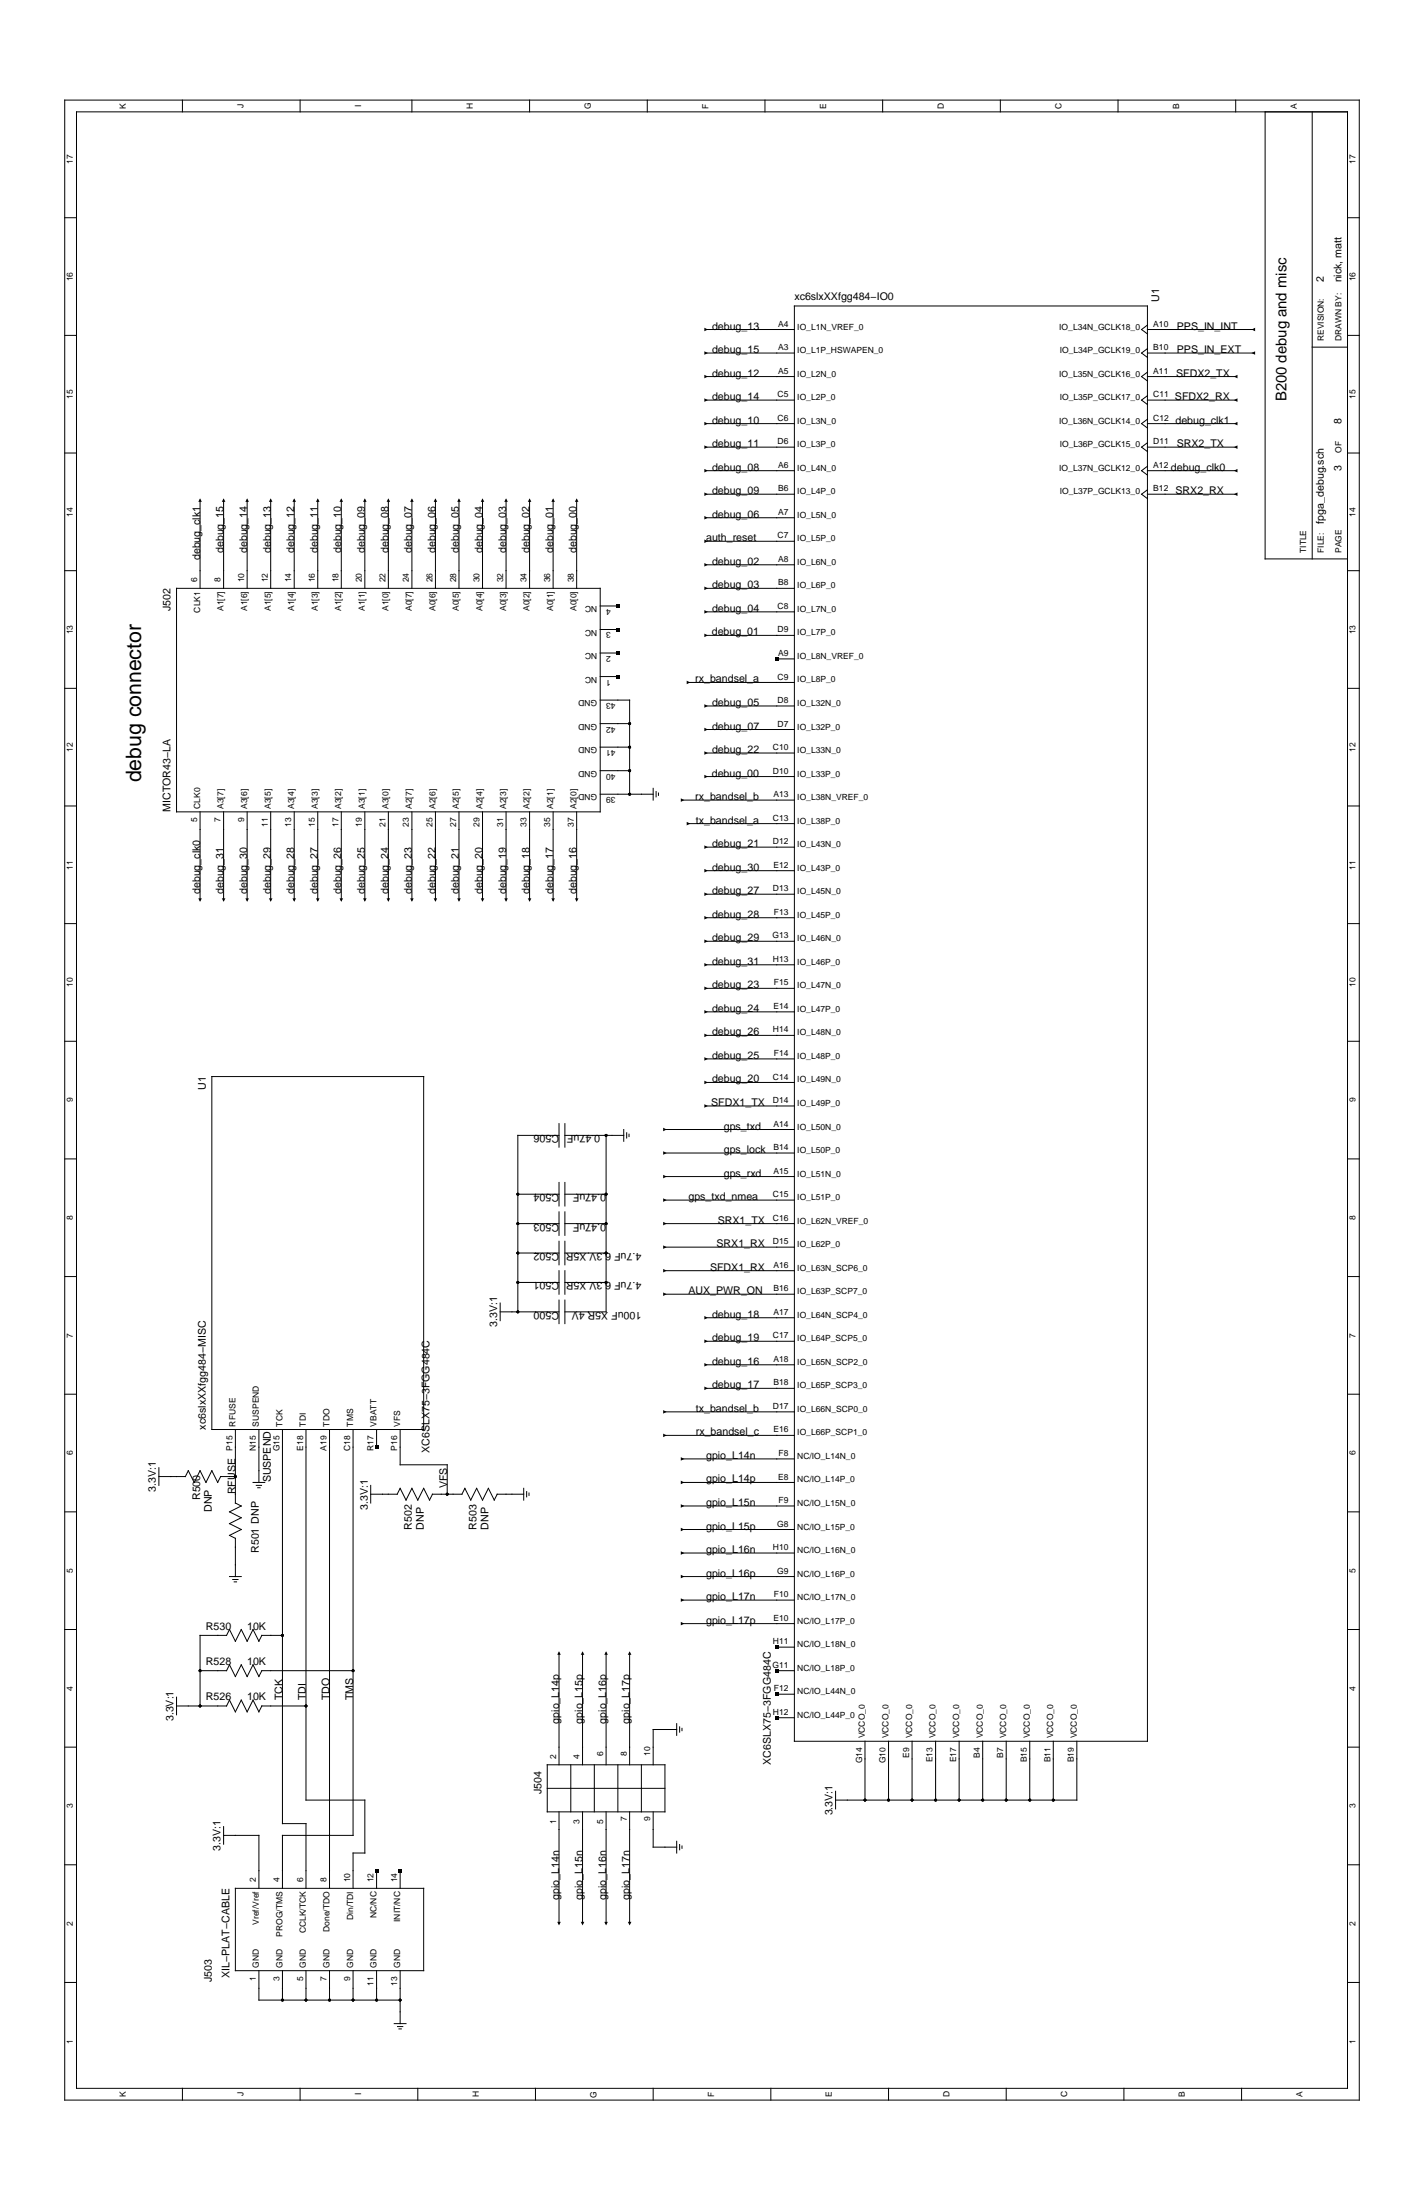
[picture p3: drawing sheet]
<svg xmlns="http://www.w3.org/2000/svg" width="279mm" height="432mm" viewBox="0 0 279 432" stroke-linecap="round" stroke-linejoin="round" font-family="sans-serif">
<g fill="none" stroke="#000" stroke-width=".2">
<path d="M12.7 19.6h254v392.6h-254zM35.8 19.6v2.4M58.9 19.6v2.4M80.8 19.6v2.4M103.9 19.6v2.4M127 19.6v2.4M150.1 19.6v2.4M173.2 19.6v2.4M196.3 19.6v2.4M219.4 19.6v2.4M242.5 19.6v2.4M15 22h249.4v387.9h-249.4z"/>
<path d="M248.2 22v87.7h16.2M257.5 22v87.7M12.7 42.7h2.3M264.4 42.7h2.3M12.7 65.8h2.3M138.5 69.3h17.4M138.5 78.5h17.4M138.5 64.7h17.4M138.5 73.9h17.4M155.9 60.1h69.2v281.7h-69.2zM225.1 69.3h20.8M225.1 78.5h17.4"/>
<path d="M225.1 64.7h20.8M225.1 73.9h17.4M225.1 63.8l-1.1 .9 1.1 .8M225.1 68.4l-1.1 .9 1.1 .9M225.1 73l-1.1 .9 1.1 .9M225.1 77.7l-1.1 .8 1.1 .9M257.5 68.1h6.9M264.4 65.8h2.3M12.7 88.9h2.3M39.3 98.2v17.3M43.9 98.2v17.3M48.5 98.2v17.3"/>
<path d="M53.1 98.2v17.3M57.7 98.2v17.3M62.3 98.2v17.3M67 98.2v17.3M71.6 98.2v17.3M76.2 98.2v17.3M80.8 98.2v17.3M85.4 98.2v17.3M90.1 98.2v17.3M94.7 98.2v17.3M99.3 98.2v17.3M103.9 98.2v17.3"/>
<path d="M108.5 98.2v17.3M113.1 98.2v17.3M138.5 87.8h17.4M138.5 83.1h17.4M138.5 97h17.4M138.5 92.4h17.4M225.1 87.8h17.4M225.1 83.1h17.4M225.1 97h17.4M225.1 92.4h17.4M225.1 82.3l-1.1 .8 1.1 .9M225.1 86.9l-1.1 .9 1.1 .8"/>
<path d="M225.1 91.5l-1.1 .9 1.1 .8M225.1 96.1l-1.1 .9 1.1 .9M264.4 88.9h2.3M12.7 112h2.3M34.6 115.5h83.2v43.8h-83.2zM117.8 118.9h3.4M138.5 115.5h17.4M138.5 110.9h17.4M138.5 101.6h17.4M138.5 106.2h17.4M264.4 112h2.3M12.7 135.1h2.3"/>
<path d="M117.8 137.4h5.7v18.5M117.8 132.8h3.4M117.8 128.2h3.4M117.8 123.6h3.4M135.1 133.9h20.8M138.5 120.1h17.4M138.5 124.7h17.4M138.5 138.6h17.4M152.4 129.3h3.5M264.4 135.1h2.3M12.7 158.2h2.3M39.3 159.3v17.4"/>
<path d="M43.9 159.3v17.4M48.5 159.3v17.4M53.1 159.3v17.4M57.7 159.3v17.4M62.3 159.3v17.4M67 159.3v17.4M71.6 159.3v17.4M76.2 159.3v17.4M80.8 159.3v17.4M85.4 159.3v17.4M90.1 159.3v17.4M94.7 159.3v17.4"/>
<path d="M99.3 159.3v17.4M103.9 159.3v17.4M108.5 159.3v17.4M113.1 159.3v17.4M117.8 155.9h10.4M117.8 151.3h5.7M117.8 146.6h5.7M117.8 142h5.7M128.2 154.7v2.3M128.7 155.4v1M129.2 155.7v.4M133.9 157h22"/>
<path d="M138.5 147.8h17.4M138.5 152.4h17.4M138.5 143.2h17.4M264.4 158.2h2.3M135.1 161.7h20.8M138.5 166.3h17.4M138.5 170.9h17.4M138.5 175.5h17.4M12.7 181.3h2.3M138.5 180.1h17.4M138.5 184.7h17.4M138.5 189.4h17.4"/>
<path d="M138.5 194h17.4M138.5 198.6h17.4M264.4 181.3h2.3M12.7 204.4h2.3M41.6 211.3h41.5v69.3h-41.5zM138.5 203.2h17.4M138.5 207.8h17.4M138.5 212.5h17.4M138.5 217.1h17.4M264.4 204.4h2.3M12.7 227.5h2.3M101.6 234.4h8.1"/>
<path d="M109.7 222.8h-8.1v34.7M109.7 220.5v4.7M109.7 232.1v4.6M109.7 237.9v4.6M110.8 222.8h11.6M110.8 220.5v4.7M110.8 232.1v4.6M110.8 237.9v4.6M110.8 234.4h8.1M118.9 222.8v34.7h-8.1M122.4 221.7v2.3M123 222.3v1.1"/>
<path d="M123.4 222.6v.5M130.5 221.7h25.4M130.5 226.3h25.4M130.5 230.9h25.4M130.5 235.5h25.4M264.4 227.5h2.3M12.7 250.6h2.3M98.1 257.5h11.6M98.1 255.8v3.4M101.6 251.7h8.1M101.6 245.9h8.1M101.6 240.2h8.1"/>
<path d="M109.7 243.6v4.6M109.7 249.4v4.6M109.7 255.2v4.6M110.8 243.6v4.6M110.8 249.4v4.6M110.8 255.2v4.6M110.8 251.7h8.1M110.8 245.9h8.1M110.8 240.2h8.1M130.5 240.2h25.4M130.5 244.8h25.4M130.5 249.4h25.4"/>
<path d="M130.5 254h25.4M138.5 258.6h17.4M264.4 250.6h2.3M12.7 273.6h2.3M130.5 277.1h25.4M138.5 263.3h17.4M138.5 272.5h17.4M138.5 267.9h17.4M264.4 273.6h2.3M12.7 296.7h2.3M31.2 289.8h5.2l.5-1.1 1.2 2.3 1.2-2.3 1.1 2.3 1.2-2.3 1.1 2.3 .6-1.2M31.2 288.1v3.4"/>
<path d="M43.3 289.8h2.9M46.2 295l1.1 .6-2.3 1.1 2.3 1.2-2.3 1.1 2.3 1.2-2.3 1.2 1.2 .5v7.5M46.2 280.6v14.4M49.6 291h2.4M50.3 291.5h1M50.6 292h.4M50.8 280.6v10.4M55.4 280.6v77.3h4.6v12.7M60 280.6v72.7h11.6v10.4h-2.3v6.9M64.7 280.6v90M69.3 280.6v79.6h-13.9v10.4M72.7 293.3h5.2l.6-1.2 1.2 2.3 1.1-2.3 1.2 2.3 1.1-2.3 1.2 2.3 .6-1.1h5.7l.6-1.2 1.2 2.3 1.1-2.3 1.2 2.3 1.1-2.3 1.2 2.3 .6-1.1"/>
<path d="M72.7 291.5v3.5M73.9 280.6v3.4M78.5 280.6v6.9h9.2v5.8M97.5 293.3h5.3M102.8 292.1v2.3M103.3 292.8v1M103.8 293v.5M130.5 281.7h25.4M133.9 291h22M133.9 286.3h22M133.9 295.6h22M264.4 296.7h2.3"/>
<path d="M12.7 319.8h2.3M45 309.4h2.3M45.7 310h1M46 310.5h.4M133.9 309.4h22M133.9 300.2h22M133.9 304.8h22M133.9 314.1h22M133.9 318.7h22M264.4 319.8h2.3M34.6 333.1v3.5M34.6 334.8h9.9l.5-1.1 1.2 2.3 1.1-2.3 1.2 2.3 1.1-2.3 1.2 2.3"/>
<path d="M39.3 327.9h5.2l.5-1.1 1.2 2.3 1.1-2.3 1.2 2.3 1.1-2.3 1.2 2.3M50.8 322.1l-1.2-2.3-1.1 2.3-1.2-2.3-1.1 2.3-1.2-2.3-.5 1.2h-5.2v13.8M55.4 321h-4l-.6 1.1M60 334.8h-8.6l-.6 1.2M69.3 327.9h-17.9l-.6 1.2M109.7 324.4v22M114.3 324.4v22M118.9 324.4v22M123.5 324.4v22M132.8 339.5h-4.6v6.9M132.8 338.3v2.3M133.3 338.9v1.1"/>
<path d="M133.8 339.2v.5M152.4 327.9h3.5M152.4 323.3h3.5M152.4 332.5h3.5M152.4 337.1h3.5M12.7 342.9h2.3M43.9 358.5v3.5M107.4 351h23.1M107.4 346.4h23.1v9.2h-23.1zM109.7 355.6v22M112 346.4v9.2M114.3 355.6v22"/>
<path d="M116.6 346.4v9.2M118.9 355.6v22M121.2 346.4v9.2M123.5 355.6v22M125.8 346.4v9.2M128.2 355.6v6.9h4.6M163.9 351.6v3.4M169.7 341.8v11.5M174.3 341.8v11.5M179 341.8v11.5M183.6 341.8v11.5M188.2 341.8v11.5"/>
<path d="M192.8 341.8v11.5M197.4 341.8v11.5M202 341.8v11.5M206.7 341.8v11.5M211.3 341.8v11.5h-47.4M264.4 342.9h2.3M12.7 366h2.3M43.9 360.2h6.9v10.4M46.2 370.6h36.9v16.2h-36.9zM73.9 367.2v3.4M78.5 367.2v3.4M132.8 361.4v2.3"/>
<path d="M133.3 362v1.1M133.8 362.3v.5M264.4 366h2.3M12.7 389.1h2.3M50.8 386.8v5.8h27.7M55.4 386.8v5.8M60 386.8v5.8M64.7 386.8v5.8M69.3 386.8v5.8M73.9 386.8v5.8M77.4 397.2h2.3M78 397.8h1"/>
<path d="M78.3 398.2h.4M78.5 386.8v10.4M264.4 389.1h2.3M35.8 409.9v2.3M58.9 409.9v2.3M82 409.9v2.3M105.1 409.9v2.3M128.2 409.9v2.3M151.2 409.9v2.3M174.3 409.9v2.3M197.4 409.9v2.3M220.5 409.9v2.3"/>
<path d="M243.6 409.9v2.3"/>
</g>
<g fill="#000">
<path d="M138.2 68.9l.7 .4-.7 .3zM138.2 78.2l.7 .3-.7 .4zM138.2 64.3l.7 .4-.7 .3zM138.2 73.6l.7 .3-.7 .4zM242.1 78.5l.7-.3v.7zM242.1 73.9l.7-.3v.7zM245.6 69.3l.7-.4v.7zM245.6 64.7l.7-.4v.7zM39.3 97.8l.3 .7h-.7zM43.9 97.8l.3 .7h-.7zM48.5 97.8l.3 .7h-.7zM53.1 97.8l.4 .7h-.7z"/>
<path d="M57.7 97.8l.4 .7h-.7zM62.3 97.8l.4 .7h-.7zM67 97.8l.3 .7h-.7zM71.6 97.8l.3 .7h-.7zM76.2 97.8l.3 .7h-.6zM80.8 97.8l.4 .7h-.7zM85.4 97.8l.4 .7h-.7zM90.1 97.8l.3 .7h-.7zM94.7 97.8l.3 .7h-.7zM99.3 97.8l.3 .7h-.7zM103.9 97.8l.4 .7h-.7zM108.5 97.8l.4 .7h-.7z"/>
<path d="M113.1 97.8l.4 .7h-.7zM138.2 87.4l.7 .4-.7 .3zM138.2 82.8l.7 .3-.7 .4zM138.2 96.7l.7 .3-.7 .3zM138.2 92l.7 .4-.7 .3zM242.1 83.1l.7-.3v.7zM242.1 92.4l.7-.4v.7zM242.1 97l.7-.3v.6zM242.1 87.8l.7-.4v.7zM120.9 118.6h.7v.7h-.7zM138.2 115.1l.7 .4-.7 .3zM138.2 110.5l.7 .4-.7 .3z"/>
<path d="M138.2 105.9l.7 .3-.7 .4zM138.2 101.3l.7 .3-.7 .4zM120.9 132.4h.7v.7h-.7zM120.9 127.8h.7v.7h-.7zM120.9 123.2h.7v.7h-.7zM134.7 133.6l.7 .3-.7 .4zM138.2 124.4l.7 .3-.7 .4zM138.2 119.7l.7 .4-.7 .3zM138.2 138.2l.7 .4-.7 .3zM152.1 129h.6v.7h-.6zM133.6 156.7l.7 .3-.7 .4zM138.2 147.5l.7 .3-.7 .3z"/>
<path d="M138.2 152.1l.7 .3-.7 .4zM138.2 142.8l.7 .4-.7 .3zM38.9 176.3h.7l-.3 .7zM43.5 176.3h.7l-.3 .7zM48.1 176.3h.7l-.3 .7zM52.8 176.3h.7l-.4 .7zM57.4 176.3h.7l-.4 .7zM62 176.3h.7l-.4 .7zM66.6 176.3h.7l-.3 .7zM71.2 176.3h.7l-.3 .7zM75.9 176.3h.6l-.3 .7zM80.5 176.3h.7l-.4 .7z"/>
<path d="M85.1 176.3h.7l-.4 .7zM89.7 176.3h.7l-.3 .7zM94.3 176.3h.7l-.3 .7zM98.9 176.3h.7l-.3 .7zM103.6 176.3h.7l-.4 .7zM108.2 176.3h.7l-.4 .7zM112.8 176.3h.7l-.4 .7zM134.7 161.3l.7 .4-.7 .3zM138.2 165.9l.7 .4-.7 .3zM138.2 170.5l.7 .4-.7 .3zM138.2 175.2l.7 .3-.7 .4zM138.2 189l.7 .4-.7 .3z"/>
<path d="M138.2 179.8l.7 .3-.7 .4zM138.2 184.4l.7 .3-.7 .4zM138.2 198.3l.7 .3-.7 .3zM138.2 193.6l.7 .4-.7 .3zM138.2 216.7l.7 .4-.7 .3zM138.2 212.1l.7 .4-.7 .3zM138.2 202.9l.7 .3-.7 .4zM138.2 207.5l.7 .3-.7 .4zM130.1 235.2l.7 .3-.7 .4zM130.1 230.6l.7 .3-.7 .4zM130.1 226l.7 .3-.7 .4zM130.1 221.3l.7 .4-.7 .3z"/>
<path d="M130.1 249.1l.7 .3-.7 .3zM130.1 244.4l.7 .4-.7 .3zM130.1 239.8l.7 .4-.7 .3zM130.1 253.7l.7 .3-.7 .4zM138.2 258.3l.7 .3-.7 .4zM130.1 276.8l.7 .3-.7 .4zM138.2 262.9l.7 .4-.7 .3zM138.2 272.1l.7 .4-.7 .3zM138.2 267.5l.7 .4-.7 .3zM73.5 283.7h.7v.7h-.7zM130.1 281.4l.7 .3-.7 .4zM133.6 286l.7 .3-.7 .4z"/>
<path d="M133.6 290.6l.7 .4-.7 .3zM133.6 295.2l.7 .4-.7 .3zM133.6 299.9l.7 .3-.7 .3zM133.6 304.5l.7 .3-.7 .4zM133.6 309.1l.7 .3-.7 .4zM133.6 313.7l.7 .4-.7 .3zM133.6 318.3l.7 .4-.7 .3zM109.7 324.1l.3 .7h-.7zM114.3 324.1l.3 .7h-.6zM118.9 324.1l.4 .7h-.7zM123.5 324.1l.4 .7h-.7zM152.1 322.9h.6v.7h-.6z"/>
<path d="M152.1 327.6h.6v.7h-.6zM152.1 332.2h.6v.7h-.6zM152.1 336.8h.6v.7h-.6zM73.5 366.8h.7v.7h-.7zM78.2 366.8h.7v.7h-.7zM109.3 377.2h.7l-.3 .7zM114 377.2h.6l-.3 .7zM118.6 377.2h.7l-.4 .7zM123.2 377.2h.7l-.4 .7z"/>
<circle cx="123.5" cy="146.6" r=".29"/>
<circle cx="123.5" cy="142" r=".29"/>
<circle cx="123.5" cy="155.9" r=".29"/>
<circle cx="123.5" cy="151.3" r=".29"/>
<circle cx="101.6" cy="234.4" r=".29"/>
<circle cx="118.9" cy="222.8" r=".29"/>
<circle cx="118.9" cy="234.4" r=".29"/>
<circle cx="101.6" cy="251.7" r=".29"/>
<circle cx="101.6" cy="245.9" r=".29"/>
<circle cx="101.6" cy="240.2" r=".29"/>
<circle cx="101.6" cy="257.5" r=".29"/>
<circle cx="118.9" cy="240.2" r=".29"/>
<circle cx="118.9" cy="251.7" r=".29"/>
<circle cx="118.9" cy="245.9" r=".29"/>
<circle cx="46.2" cy="289.8" r=".29"/>
<circle cx="87.7" cy="293.3" r=".29"/>
<circle cx="39.3" cy="334.8" r=".29"/>
<circle cx="39.3" cy="327.9" r=".29"/>
<circle cx="55.4" cy="321" r=".29"/>
<circle cx="60" cy="334.8" r=".29"/>
<circle cx="69.3" cy="327.9" r=".29"/>
<circle cx="169.7" cy="353.3" r=".29"/>
<circle cx="174.3" cy="353.3" r=".29"/>
<circle cx="179" cy="353.3" r=".29"/>
<circle cx="183.6" cy="353.3" r=".29"/>
<circle cx="188.2" cy="353.3" r=".29"/>
<circle cx="192.8" cy="353.3" r=".29"/>
<circle cx="197.4" cy="353.3" r=".29"/>
<circle cx="202" cy="353.3" r=".29"/>
<circle cx="206.7" cy="353.3" r=".29"/>
<circle cx="55.4" cy="392.6" r=".29"/>
<circle cx="60" cy="392.6" r=".29"/>
<circle cx="64.7" cy="392.6" r=".29"/>
<circle cx="69.3" cy="392.6" r=".29"/>
<circle cx="73.9" cy="392.6" r=".29"/>
<circle cx="78.5" cy="392.6" r=".29"/>
</g>
<text font-size="4.2" x="27.7" y="153.6" transform="rotate(-90 27.7 153.6)">debug connector</text>
<text font-size="2.9" x="252.5" y="78.8" transform="rotate(-90 252.5 78.8)">B200 debug and misc</text>
<g font-size="2.1">
<text x="155.9" y="58.9">xc6slxXXfgg484−IO0</text>
<text x="227.4" y="59.3" transform="rotate(-90 227.4 59.3)">U1</text>
<text x="259.8" y="55.4" transform="rotate(-90 259.8 55.4)">2</text>
<text x="263.2" y="55.4" transform="rotate(-90 263.2 55.4)">nick, matt</text>
<text x="139.7" y="64.7">debug_13</text>
<text x="230.9" y="64.7">PPS_IN_INT</text>
<text x="139.7" y="69.3">debug_15</text>
<text x="230.9" y="69.3">PPS_IN_EXT</text>
<text x="139.7" y="73.9">debug_12</text>
<text x="230.8" y="73.9">SFDX2_TX</text>
<text x="139.7" y="78.5">debug_14</text>
<text x="139.7" y="83.1">debug_10</text>
<text x="230.5" y="78.5">SFDX2_RX</text>
<text x="230.6" y="83.1">debug_clk1</text>
<text x="263.2" y="83.1" transform="rotate(-90 263.2 83.1)">8</text>
<text x="139.7" y="87.8">debug_11</text>
<text x="230.9" y="87.8">SRX2_TX</text>
<text x="139.7" y="92.4">debug_08</text>
<text x="229.8" y="92.4">debug_clk0</text>
<text x="263.2" y="92.4" transform="rotate(-90 263.2 92.4)">3</text>
<text x="139.7" y="97">debug_09</text>
<text x="139.7" y="101.6">debug_06</text>
<text x="230.6" y="97">SRX2_RX</text>
<text x="138.5" y="106.2">auth_reset</text>
<text x="259.8" y="102.8" transform="rotate(-90 259.8 102.8)">fpga_debug.sch</text>
<text x="39.3" y="110" transform="rotate(-90 39.3 110)">debug_clk1</text>
<text x="43.9" y="108.6" transform="rotate(-90 43.9 108.6)">debug_15</text>
<text x="48.5" y="108.6" transform="rotate(-90 48.5 108.6)">debug_14</text>
<text x="53.1" y="108.6" transform="rotate(-90 53.1 108.6)">debug_13</text>
<text x="57.7" y="108.6" transform="rotate(-90 57.7 108.6)">debug_12</text>
<text x="62.3" y="108.6" transform="rotate(-90 62.3 108.6)">debug_11</text>
<text x="67" y="108.6" transform="rotate(-90 67 108.6)">debug_10</text>
<text x="71.6" y="108.6" transform="rotate(-90 71.6 108.6)">debug_09</text>
<text x="76.2" y="108.6" transform="rotate(-90 76.2 108.6)">debug_08</text>
<text x="80.8" y="108.6" transform="rotate(-90 80.8 108.6)">debug_07</text>
<text x="85.4" y="108.6" transform="rotate(-90 85.4 108.6)">debug_06</text>
<text x="90.1" y="108.6" transform="rotate(-90 90.1 108.6)">debug_05</text>
<text x="94.7" y="108.6" transform="rotate(-90 94.7 108.6)">debug_04</text>
<text x="99.3" y="108.6" transform="rotate(-90 99.3 108.6)">debug_03</text>
<text x="103.9" y="108.6" transform="rotate(-90 103.9 108.6)">debug_02</text>
<text x="108.5" y="108.6" transform="rotate(-90 108.5 108.6)">debug_01</text>
<text x="113.1" y="108.6" transform="rotate(-90 113.1 108.6)">debug_00</text>
<text x="139.7" y="110.9">debug_02</text>
<text x="33.5" y="120" transform="rotate(-90 33.5 120)">J502</text>
<text x="139.7" y="115.5">debug_03</text>
<text x="139.7" y="124.7">debug_01</text>
<text x="139.7" y="120.1">debug_04</text>
<text x="136.4" y="133.9">rx_bandsel_a</text>
<text x="139.7" y="138.6">debug_05</text>
<text x="139.7" y="143.2">debug_07</text>
<text x="139.7" y="147.8">debug_22</text>
<text x="139.7" y="152.4">debug_00</text>
<text x="33.5" y="159.3" transform="rotate(-90 33.5 159.3)">MICTOR43−LA</text>
<text x="136.4" y="157">rx_bandsel_b</text>
<text x="136.5" y="161.7">tx_bandsel_a</text>
<text x="139.7" y="166.3">debug_21</text>
<text x="139.7" y="170.9">debug_30</text>
<text x="39.3" y="175.5" transform="rotate(-90 39.3 175.5)">debug_clk0</text>
<text x="43.9" y="175.5" transform="rotate(-90 43.9 175.5)">debug_31</text>
<text x="48.5" y="175.5" transform="rotate(-90 48.5 175.5)">debug_30</text>
<text x="53.1" y="175.5" transform="rotate(-90 53.1 175.5)">debug_29</text>
<text x="57.7" y="175.5" transform="rotate(-90 57.7 175.5)">debug_28</text>
<text x="62.3" y="175.5" transform="rotate(-90 62.3 175.5)">debug_27</text>
<text x="67" y="175.5" transform="rotate(-90 67 175.5)">debug_26</text>
<text x="71.6" y="175.5" transform="rotate(-90 71.6 175.5)">debug_25</text>
<text x="76.2" y="175.5" transform="rotate(-90 76.2 175.5)">debug_24</text>
<text x="80.8" y="175.5" transform="rotate(-90 80.8 175.5)">debug_23</text>
<text x="85.4" y="175.5" transform="rotate(-90 85.4 175.5)">debug_22</text>
<text x="90.1" y="175.5" transform="rotate(-90 90.1 175.5)">debug_21</text>
<text x="94.7" y="175.5" transform="rotate(-90 94.7 175.5)">debug_20</text>
<text x="99.3" y="175.5" transform="rotate(-90 99.3 175.5)">debug_19</text>
<text x="103.9" y="175.5" transform="rotate(-90 103.9 175.5)">debug_18</text>
<text x="108.5" y="175.5" transform="rotate(-90 108.5 175.5)">debug_17</text>
<text x="113.1" y="175.5" transform="rotate(-90 113.1 175.5)">debug_16</text>
<text x="139.7" y="175.5">debug_27</text>
<text x="139.7" y="180.1">debug_28</text>
<text x="139.7" y="184.7">debug_29</text>
<text x="139.7" y="189.4">debug_31</text>
<text x="139.7" y="194">debug_23</text>
<text x="139.7" y="203.2">debug_26</text>
<text x="139.7" y="198.6">debug_24</text>
<text x="139.7" y="207.8">debug_25</text>
<text x="40.4" y="214" transform="rotate(-90 40.4 214)">U1</text>
<text x="139.7" y="212.5">debug_20</text>
<text x="139.6" y="217.1">SFDX1_TX</text>
<text x="142" y="221.7">gps_txd</text>
<text x="109.7" y="222.8" transform="rotate(180 109.7 222.8)">C506</text>
<text x="117.8" y="222.8" transform="rotate(180 117.8 222.8)">0.47uF</text>
<text x="142" y="226.3">gps_lock</text>
<text x="142" y="230.9">gps_rxd</text>
<text x="109.7" y="234.4" transform="rotate(180 109.7 234.4)">C504</text>
<text x="118.9" y="234.4" transform="rotate(180 118.9 234.4)">0.47uF</text>
<text x="135.1" y="235.5">gps_txd_nmea</text>
<text x="109.7" y="245.9" transform="rotate(180 109.7 245.9)">C502</text>
<text x="109.7" y="240.2" transform="rotate(180 109.7 240.2)">C503</text>
<text x="118.9" y="240.2" transform="rotate(180 118.9 240.2)">0.47uF</text>
<text x="125.8" y="245.9" transform="rotate(180 125.8 245.9)">4.7uF 6.3V X5R</text>
<text x="140.6" y="244.8">SRX1_RX</text>
<text x="140.8" y="240.2">SRX1_TX</text>
<text x="109.7" y="251.7" transform="rotate(180 109.7 251.7)">C501</text>
<text x="125.8" y="251.7" transform="rotate(180 125.8 251.7)">4.7uF 6.3V X5R</text>
<text x="139.3" y="249.4">SFDX1_RX</text>
<text x="109.7" y="257.5" transform="rotate(180 109.7 257.5)">C500</text>
<text x="125.8" y="257.5" transform="rotate(180 125.8 257.5)">100uF X5R 4V</text>
<text x="135.1" y="254">AUX_PWR_ON</text>
<text x="97.6" y="260.5" transform="rotate(-90 97.6 260.5)">3.3V:1</text>
<text x="139.7" y="263.3">debug_19</text>
<text x="139.7" y="258.6">debug_18</text>
<text x="139.7" y="267.9">debug_16</text>
<text x="139.7" y="272.5">debug_17</text>
<text x="40.4" y="280.6" transform="rotate(-90 40.4 280.6)">xc6slxXXfgg484−MISC</text>
<text x="136.5" y="277.1">tx_bandsel_b</text>
<text x="136.5" y="281.7">rx_bandsel_c</text>
<text x="84.3" y="285.2" transform="rotate(-90 84.3 285.2)">XC6SLX75−3FGG484C</text>
<text x="138.5" y="286.3">gpio_L14n</text>
<text x="30.6" y="292.8" transform="rotate(-90 30.6 292.8)">3.3V:1</text>
<text x="46.2" y="293.3" transform="rotate(-90 46.2 293.3)">RFUSE</text>
<text x="53.1" y="291" transform="rotate(-90 53.1 291)">SUSPEND</text>
<text x="87.7" y="292.1" transform="rotate(-90 87.7 292.1)">VFS</text>
<text x="138.5" y="291">gpio_L14p</text>
<text x="39.3" y="294.4" transform="rotate(-90 39.3 294.4)">R500</text>
<text x="41.6" y="296.7" transform="rotate(-90 41.6 296.7)">DNP</text>
<text x="72.2" y="296.3" transform="rotate(-90 72.2 296.3)">3.3V:1</text>
<text x="138.5" y="295.6">gpio_L15n</text>
<text x="50.8" y="304.8" transform="rotate(-90 50.8 304.8)">R501 DNP</text>
<text x="80.8" y="300.2" transform="rotate(-90 80.8 300.2)">R502</text>
<text x="83.1" y="300.2" transform="rotate(-90 83.1 300.2)">DNP</text>
<text x="93.5" y="300.2" transform="rotate(-90 93.5 300.2)">R503</text>
<text x="95.8" y="300.2" transform="rotate(-90 95.8 300.2)">DNP</text>
<text x="138.5" y="300.2">gpio_L15p</text>
<text x="138.5" y="304.8">gpio_L16n</text>
<text x="138.5" y="309.4">gpio_L16p</text>
<text x="138.5" y="314.1">gpio_L17n</text>
<text x="40.4" y="319.8">R530</text>
<text x="48.5" y="319.8">10K</text>
<text x="138.5" y="318.7">gpio_L17p</text>
<text x="40.4" y="326.8">R528</text>
<text x="48.5" y="326.8">10K</text>
<text x="40.4" y="333.7">R526</text>
<text x="48.5" y="333.7">10K</text>
<text x="55.4" y="333.7" transform="rotate(-90 55.4 333.7)">TCK</text>
<text x="60" y="333.7" transform="rotate(-90 60 333.7)">TDI</text>
<text x="64.7" y="333.7" transform="rotate(-90 64.7 333.7)">TDO</text>
<text x="69.3" y="333.7" transform="rotate(-90 69.3 333.7)">TMS</text>
<text x="34.1" y="337.8" transform="rotate(-90 34.1 337.8)">3.3V:1</text>
<text x="109.7" y="338.3" transform="rotate(-90 109.7 338.3)">gpio_L14p</text>
<text x="114.3" y="338.3" transform="rotate(-90 114.3 338.3)">gpio_L15p</text>
<text x="118.9" y="338.3" transform="rotate(-90 118.9 338.3)">gpio_L16p</text>
<text x="123.5" y="338.3" transform="rotate(-90 123.5 338.3)">gpio_L17p</text>
<text x="151.2" y="346.4" transform="rotate(-90 151.2 346.4)">XC6SLX75−3FGG484C</text>
<text x="106.2" y="352.2" transform="rotate(-90 106.2 352.2)">J504</text>
<text x="163.4" y="356.3" transform="rotate(-90 163.4 356.3)">3.3V:1</text>
<text x="43.3" y="363.2" transform="rotate(-90 43.3 363.2)">3.3V:1</text>
<text x="109.7" y="372.9" transform="rotate(-90 109.7 372.9)">gpio_L14n</text>
<text x="114.3" y="372.9" transform="rotate(-90 114.3 372.9)">gpio_L15n</text>
<text x="118.9" y="372.9" transform="rotate(-90 118.9 372.9)">gpio_L16n</text>
<text x="123.5" y="372.9" transform="rotate(-90 123.5 372.9)">gpio_L17n</text>
<text x="41.6" y="389.1" transform="rotate(-90 41.6 389.1)">J503</text>
<text x="45" y="388.2" transform="rotate(-90 45 388.2)">XIL−PLAT−CABLE</text>
</g>
<g font-size="1.7">
<text x="24.7" y="21.4" transform="rotate(-90 24.7 21.4)">K</text>
<text x="47.8" y="21.2" transform="rotate(-90 47.8 21.2)">J</text>
<text x="70.9" y="21" transform="rotate(-90 70.9 21)">I</text>
<text x="92.8" y="21.4" transform="rotate(-90 92.8 21.4)">H</text>
<text x="115.9" y="21.4" transform="rotate(-90 115.9 21.4)">G</text>
<text x="139" y="21.3" transform="rotate(-90 139 21.3)">F</text>
<text x="162.1" y="21.4" transform="rotate(-90 162.1 21.4)">E</text>
<text x="185.2" y="21.4" transform="rotate(-90 185.2 21.4)">D</text>
<text x="208.3" y="21.4" transform="rotate(-90 208.3 21.4)">C</text>
<text x="231.3" y="21.4" transform="rotate(-90 231.3 21.4)">B</text>
<text x="254.4" y="21.4" transform="rotate(-90 254.4 21.4)">A</text>
<text x="14.3" y="32.1" transform="rotate(-90 14.3 32.1)">17</text>
<text x="266" y="32.1" transform="rotate(-90 266 32.1)">17</text>
<text x="14.3" y="55.2" transform="rotate(-90 14.3 55.2)">16</text>
<text x="266" y="55.2" transform="rotate(-90 266 55.2)">16</text>
<text x="152.7" y="64.1">A4</text>
<text x="156.4" y="64.7">IO_L1N_VREF_0</text>
<text x="207.8" y="64.7">IO_L34N_GCLK18_0</text>
<text x="226.3" y="64.1">A10</text>
<text x="152.7" y="68.7">A3</text>
<text x="156.4" y="69.3">IO_L1P_HSWAPEN_0</text>
<text x="207.9" y="69.3">IO_L34P_GCLK19_0</text>
<text x="226.3" y="68.7">B10</text>
<text x="259.8" y="67" transform="rotate(-90 259.8 67)">REVISION:</text>
<text x="263.2" y="67" transform="rotate(-90 263.2 67)">DRAWN BY:</text>
<text x="152.6" y="77.9">C5</text>
<text x="152.7" y="73.3">A5</text>
<text x="156.4" y="73.9">IO_L2N_0</text>
<text x="207.8" y="73.9">IO_L35N_GCLK16_0</text>
<text x="226.3" y="73.3">A11</text>
<text x="226.3" y="77.9">C11</text>
<text x="14.3" y="78.3" transform="rotate(-90 14.3 78.3)">15</text>
<text x="152.6" y="82.6">C6</text>
<text x="156.4" y="78.5">IO_L2P_0</text>
<text x="156.4" y="83.1">IO_L3N_0</text>
<text x="207.8" y="83.1">IO_L36N_GCLK14_0</text>
<text x="207.9" y="78.5">IO_L35P_GCLK17_0</text>
<text x="226.3" y="82.6">C12</text>
<text x="266" y="78.3" transform="rotate(-90 266 78.3)">15</text>
<text x="152.6" y="87.2">D6</text>
<text x="156.4" y="87.8">IO_L3P_0</text>
<text x="207.9" y="87.8">IO_L36P_GCLK15_0</text>
<text x="226.3" y="87.2">D11</text>
<text x="263.2" y="88.9" transform="rotate(-90 263.2 88.9)">OF</text>
<text x="152.7" y="91.8">A6</text>
<text x="156.4" y="92.4">IO_L4N_0</text>
<text x="207.8" y="92.4">IO_L37N_GCLK12_0</text>
<text x="226.3" y="91.8">A12</text>
<text x="14.3" y="101.4" transform="rotate(-90 14.3 101.4)">14</text>
<text x="152.7" y="96.4">B6</text>
<text x="152.7" y="101">A7</text>
<text x="156.4" y="97">IO_L4P_0</text>
<text x="156.4" y="101.6">IO_L5N_0</text>
<text x="207.9" y="97">IO_L37P_GCLK13_0</text>
<text x="226.3" y="96.4">B12</text>
<text x="266" y="101.4" transform="rotate(-90 266 101.4)">14</text>
<text x="152.6" y="105.7">C7</text>
<text x="156.4" y="106.2">IO_L5P_0</text>
<text x="152.7" y="110.3">A8</text>
<text x="156.4" y="110.9">IO_L6N_0</text>
<text x="256.3" y="108.5" transform="rotate(-90 256.3 108.5)">TITLE</text>
<text x="259.8" y="108.5" transform="rotate(-90 259.8 108.5)">FILE:</text>
<text x="263.2" y="108.5" transform="rotate(-90 263.2 108.5)">PAGE</text>
<text x="38.7" y="114.3" transform="rotate(-90 38.7 114.3)">6</text>
<text x="43.3" y="114.3" transform="rotate(-90 43.3 114.3)">8</text>
<text x="43.9" y="119.9" transform="rotate(-90 43.9 119.9)">A1[7]</text>
<text x="47.9" y="114.3" transform="rotate(-90 47.9 114.3)">10</text>
<text x="48.5" y="119.9" transform="rotate(-90 48.5 119.9)">A1[6]</text>
<text x="52.5" y="114.3" transform="rotate(-90 52.5 114.3)">12</text>
<text x="53.1" y="119.9" transform="rotate(-90 53.1 119.9)">A1[5]</text>
<text x="57.2" y="114.3" transform="rotate(-90 57.2 114.3)">14</text>
<text x="57.7" y="119.9" transform="rotate(-90 57.7 119.9)">A1[4]</text>
<text x="61.8" y="114.3" transform="rotate(-90 61.8 114.3)">16</text>
<text x="62.3" y="119.9" transform="rotate(-90 62.3 119.9)">A1[3]</text>
<text x="66.4" y="114.3" transform="rotate(-90 66.4 114.3)">18</text>
<text x="67" y="119.9" transform="rotate(-90 67 119.9)">A1[2]</text>
<text x="71" y="114.3" transform="rotate(-90 71 114.3)">20</text>
<text x="71.6" y="119.9" transform="rotate(-90 71.6 119.9)">A1[1]</text>
<text x="75.6" y="114.3" transform="rotate(-90 75.6 114.3)">22</text>
<text x="76.2" y="119.9" transform="rotate(-90 76.2 119.9)">A1[0]</text>
<text x="80.2" y="114.3" transform="rotate(-90 80.2 114.3)">24</text>
<text x="80.8" y="119.9" transform="rotate(-90 80.8 119.9)">A0[7]</text>
<text x="84.9" y="114.3" transform="rotate(-90 84.9 114.3)">26</text>
<text x="85.4" y="119.9" transform="rotate(-90 85.4 119.9)">A0[6]</text>
<text x="89.5" y="114.3" transform="rotate(-90 89.5 114.3)">28</text>
<text x="90.1" y="119.9" transform="rotate(-90 90.1 119.9)">A0[5]</text>
<text x="94.1" y="114.3" transform="rotate(-90 94.1 114.3)">30</text>
<text x="94.7" y="119.9" transform="rotate(-90 94.7 119.9)">A0[4]</text>
<text x="98.7" y="114.3" transform="rotate(-90 98.7 114.3)">32</text>
<text x="99.3" y="119.9" transform="rotate(-90 99.3 119.9)">A0[3]</text>
<text x="103.3" y="114.3" transform="rotate(-90 103.3 114.3)">34</text>
<text x="103.9" y="119.9" transform="rotate(-90 103.9 119.9)">A0[2]</text>
<text x="107.9" y="114.3" transform="rotate(-90 107.9 114.3)">36</text>
<text x="108.5" y="119.9" transform="rotate(-90 108.5 119.9)">A0[1]</text>
<text x="112.6" y="114.3" transform="rotate(-90 112.6 114.3)">38</text>
<text x="113.1" y="119.9" transform="rotate(-90 113.1 119.9)">A0[0]</text>
<text x="117.2" y="118.9" transform="rotate(180 117.2 118.9)">NC</text>
<text x="119.8" y="119.5" transform="rotate(180 119.8 119.5)">4</text>
<text x="152.6" y="119.5">C8</text>
<text x="152.7" y="114.9">B8</text>
<text x="156.4" y="115.5">IO_L6P_0</text>
<text x="14.3" y="124.5" transform="rotate(-90 14.3 124.5)">13</text>
<text x="39.3" y="120.2" transform="rotate(-90 39.3 120.2)">CLK1</text>
<text x="117.2" y="123.6" transform="rotate(180 117.2 123.6)">NC</text>
<text x="119.8" y="124.1" transform="rotate(180 119.8 124.1)">3</text>
<text x="152.6" y="124.1">D9</text>
<text x="156.4" y="120.1">IO_L7N_0</text>
<text x="156.4" y="124.7">IO_L7P_0</text>
<text x="266" y="124.5" transform="rotate(-90 266 124.5)">13</text>
<text x="117.2" y="128.2" transform="rotate(180 117.2 128.2)">NC</text>
<text x="119.8" y="128.8" transform="rotate(180 119.8 128.8)">2</text>
<text x="152.7" y="128.8">A9</text>
<text x="156.4" y="129.3">IO_L8N_VREF_0</text>
<text x="117.2" y="137.4" transform="rotate(180 117.2 137.4)">GND</text>
<text x="117.2" y="132.8" transform="rotate(180 117.2 132.8)">NC</text>
<text x="119.8" y="133.4" transform="rotate(180 119.8 133.4)">1</text>
<text x="120.8" y="138" transform="rotate(180 120.8 138)">43</text>
<text x="152.6" y="133.4">C9</text>
<text x="152.6" y="138">D8</text>
<text x="156.4" y="133.9">IO_L8P_0</text>
<text x="117.2" y="142" transform="rotate(180 117.2 142)">GND</text>
<text x="120.8" y="142.6" transform="rotate(180 120.8 142.6)">42</text>
<text x="152.6" y="142.6">D7</text>
<text x="156.4" y="138.6">IO_L32N_0</text>
<text x="156.4" y="143.2">IO_L32P_0</text>
<text x="14.3" y="147.6" transform="rotate(-90 14.3 147.6)">12</text>
<text x="117.2" y="146.6" transform="rotate(180 117.2 146.6)">GND</text>
<text x="120.8" y="147.2" transform="rotate(180 120.8 147.2)">41</text>
<text x="151.7" y="147.2">C10</text>
<text x="156.4" y="147.8">IO_L33N_0</text>
<text x="266" y="147.6" transform="rotate(-90 266 147.6)">12</text>
<text x="117.2" y="155.9" transform="rotate(180 117.2 155.9)">GND</text>
<text x="117.2" y="151.3" transform="rotate(180 117.2 151.3)">GND</text>
<text x="120.8" y="151.8" transform="rotate(180 120.8 151.8)">40</text>
<text x="151.7" y="151.8">D10</text>
<text x="156.4" y="152.4">IO_L33P_0</text>
<text x="38.7" y="161.4" transform="rotate(-90 38.7 161.4)">5</text>
<text x="39.3" y="158.8" transform="rotate(-90 39.3 158.8)">CLK0</text>
<text x="43.3" y="161.4" transform="rotate(-90 43.3 161.4)">7</text>
<text x="43.9" y="158.8" transform="rotate(-90 43.9 158.8)">A3[7]</text>
<text x="47.9" y="161.4" transform="rotate(-90 47.9 161.4)">9</text>
<text x="48.5" y="158.8" transform="rotate(-90 48.5 158.8)">A3[6]</text>
<text x="53.1" y="158.8" transform="rotate(-90 53.1 158.8)">A3[5]</text>
<text x="57.7" y="158.8" transform="rotate(-90 57.7 158.8)">A3[4]</text>
<text x="62.3" y="158.8" transform="rotate(-90 62.3 158.8)">A3[3]</text>
<text x="67" y="158.8" transform="rotate(-90 67 158.8)">A3[2]</text>
<text x="71.6" y="158.8" transform="rotate(-90 71.6 158.8)">A3[1]</text>
<text x="76.2" y="158.8" transform="rotate(-90 76.2 158.8)">A3[0]</text>
<text x="80.8" y="158.8" transform="rotate(-90 80.8 158.8)">A2[7]</text>
<text x="85.4" y="158.8" transform="rotate(-90 85.4 158.8)">A2[6]</text>
<text x="90.1" y="158.8" transform="rotate(-90 90.1 158.8)">A2[5]</text>
<text x="94.7" y="158.8" transform="rotate(-90 94.7 158.8)">A2[4]</text>
<text x="99.3" y="158.8" transform="rotate(-90 99.3 158.8)">A2[3]</text>
<text x="103.9" y="158.8" transform="rotate(-90 103.9 158.8)">A2[2]</text>
<text x="108.5" y="158.8" transform="rotate(-90 108.5 158.8)">A2[1]</text>
<text x="113.1" y="158.8" transform="rotate(-90 113.1 158.8)">A2[0]</text>
<text x="120.8" y="156.5" transform="rotate(180 120.8 156.5)">39</text>
<text x="151.7" y="161.1">C13</text>
<text x="151.7" y="156.5">A13</text>
<text x="156.4" y="157">IO_L38N_VREF_0</text>
<text x="156.4" y="161.7">IO_L38P_0</text>
<text x="52.5" y="162.4" transform="rotate(-90 52.5 162.4)">11</text>
<text x="57.2" y="162.4" transform="rotate(-90 57.2 162.4)">13</text>
<text x="61.8" y="162.4" transform="rotate(-90 61.8 162.4)">15</text>
<text x="66.4" y="162.4" transform="rotate(-90 66.4 162.4)">17</text>
<text x="71" y="162.4" transform="rotate(-90 71 162.4)">19</text>
<text x="75.6" y="162.4" transform="rotate(-90 75.6 162.4)">21</text>
<text x="80.2" y="162.4" transform="rotate(-90 80.2 162.4)">23</text>
<text x="84.9" y="162.4" transform="rotate(-90 84.9 162.4)">25</text>
<text x="89.5" y="162.4" transform="rotate(-90 89.5 162.4)">27</text>
<text x="94.1" y="162.4" transform="rotate(-90 94.1 162.4)">29</text>
<text x="98.7" y="162.4" transform="rotate(-90 98.7 162.4)">31</text>
<text x="103.3" y="162.4" transform="rotate(-90 103.3 162.4)">33</text>
<text x="107.9" y="162.4" transform="rotate(-90 107.9 162.4)">35</text>
<text x="112.6" y="162.4" transform="rotate(-90 112.6 162.4)">37</text>
<text x="151.7" y="165.7">D12</text>
<text x="156.4" y="166.3">IO_L43N_0</text>
<text x="14.3" y="170.7" transform="rotate(-90 14.3 170.7)">11</text>
<text x="151.7" y="170.3">E12</text>
<text x="156.4" y="170.9">IO_L43P_0</text>
<text x="266" y="170.7" transform="rotate(-90 266 170.7)">11</text>
<text x="151.7" y="174.9">D13</text>
<text x="151.8" y="179.6">F13</text>
<text x="156.4" y="175.5">IO_L45N_0</text>
<text x="151.6" y="184.2">G13</text>
<text x="156.4" y="180.1">IO_L45P_0</text>
<text x="156.4" y="184.7">IO_L46N_0</text>
<text x="151.7" y="188.8">H13</text>
<text x="156.4" y="189.4">IO_L46P_0</text>
<text x="14.3" y="193.8" transform="rotate(-90 14.3 193.8)">10</text>
<text x="151.8" y="193.4">F15</text>
<text x="156.4" y="194">IO_L47N_0</text>
<text x="266" y="193.8" transform="rotate(-90 266 193.8)">10</text>
<text x="151.7" y="202.6">H14</text>
<text x="151.7" y="198">E14</text>
<text x="156.4" y="198.6">IO_L47P_0</text>
<text x="156.4" y="203.2">IO_L48N_0</text>
<text x="151.8" y="207.3">F14</text>
<text x="156.4" y="207.8">IO_L48P_0</text>
<text x="151.7" y="211.9">C14</text>
<text x="156.4" y="212.5">IO_L49N_0</text>
<text x="14.3" y="216.4" transform="rotate(-90 14.3 216.4)">9</text>
<text x="151.7" y="216.5">D14</text>
<text x="151.7" y="221.1">A14</text>
<text x="156.4" y="221.7">IO_L50N_0</text>
<text x="156.4" y="217.1">IO_L49P_0</text>
<text x="266" y="216.4" transform="rotate(-90 266 216.4)">9</text>
<text x="151.7" y="225.7">B14</text>
<text x="156.4" y="226.3">IO_L50P_0</text>
<text x="151.7" y="230.4">A15</text>
<text x="156.4" y="230.9">IO_L51N_0</text>
<text x="14.3" y="239.5" transform="rotate(-90 14.3 239.5)">8</text>
<text x="151.7" y="235">C15</text>
<text x="151.7" y="239.6">C16</text>
<text x="156.4" y="235.5">IO_L51P_0</text>
<text x="266" y="239.5" transform="rotate(-90 266 239.5)">8</text>
<text x="151.7" y="244.2">D15</text>
<text x="156.4" y="240.2">IO_L62N_VREF_0</text>
<text x="156.4" y="244.8">IO_L62P_0</text>
<text x="151.7" y="248.8">A16</text>
<text x="156.4" y="249.4">IO_L63N_SCP6_0</text>
<text x="151.7" y="253.4">B16</text>
<text x="156.4" y="254">IO_L63P_SCP7_0</text>
<text x="14.3" y="262.6" transform="rotate(-90 14.3 262.6)">7</text>
<text x="151.7" y="262.7">C17</text>
<text x="151.7" y="258.1">A17</text>
<text x="156.4" y="258.6">IO_L64N_SCP4_0</text>
<text x="156.4" y="263.3">IO_L64P_SCP5_0</text>
<text x="266" y="262.6" transform="rotate(-90 266 262.6)">7</text>
<text x="151.7" y="267.3">A18</text>
<text x="156.4" y="267.9">IO_L65N_SCP2_0</text>
<text x="151.7" y="271.9">B18</text>
<text x="156.4" y="272.5">IO_L65P_SCP3_0</text>
<text x="46.2" y="280" transform="rotate(-90 46.2 280)">RFUSE</text>
<text x="50.8" y="280" transform="rotate(-90 50.8 280)">SUSPEND</text>
<text x="55.4" y="280" transform="rotate(-90 55.4 280)">TCK</text>
<text x="60" y="280" transform="rotate(-90 60 280)">TDI</text>
<text x="64.7" y="280" transform="rotate(-90 64.7 280)">TDO</text>
<text x="69.3" y="280" transform="rotate(-90 69.3 280)">TMS</text>
<text x="73.9" y="280" transform="rotate(-90 73.9 280)">VBATT</text>
<text x="78.5" y="280" transform="rotate(-90 78.5 280)">VFS</text>
<text x="151.7" y="276.5">D17</text>
<text x="151.7" y="281.2">E16</text>
<text x="156.4" y="281.7">IO_L66P_SCP1_0</text>
<text x="156.4" y="277.1">IO_L66N_SCP0_0</text>
<text x="14.3" y="285.7" transform="rotate(-90 14.3 285.7)">6</text>
<text x="45.6" y="284.7" transform="rotate(-90 45.6 284.7)">P15</text>
<text x="50.2" y="284.8" transform="rotate(-90 50.2 284.8)">N15</text>
<text x="54.8" y="284.9" transform="rotate(-90 54.8 284.9)">G15</text>
<text x="59.5" y="284.7" transform="rotate(-90 59.5 284.7)">E18</text>
<text x="64.1" y="284.7" transform="rotate(-90 64.1 284.7)">A19</text>
<text x="68.7" y="284.8" transform="rotate(-90 68.7 284.8)">C18</text>
<text x="73.3" y="284.8" transform="rotate(-90 73.3 284.8)">R17</text>
<text x="77.9" y="284.7" transform="rotate(-90 77.9 284.7)">P16</text>
<text x="152.8" y="285.8">F8</text>
<text x="156.4" y="286.3">NC/IO_L14N_0</text>
<text x="266" y="285.7" transform="rotate(-90 266 285.7)">6</text>
<text x="152.7" y="290.4">E8</text>
<text x="156.4" y="291">NC/IO_L14P_0</text>
<text x="152.5" y="299.6">G8</text>
<text x="152.8" y="295">F9</text>
<text x="156.4" y="295.6">NC/IO_L15N_0</text>
<text x="151.7" y="304.2">H10</text>
<text x="156.4" y="300.2">NC/IO_L15P_0</text>
<text x="156.4" y="304.8">NC/IO_L16N_0</text>
<text x="14.3" y="308.7" transform="rotate(-90 14.3 308.7)">5</text>
<text x="152.5" y="308.9">G9</text>
<text x="156.4" y="309.4">NC/IO_L16P_0</text>
<text x="266" y="308.7" transform="rotate(-90 266 308.7)">5</text>
<text x="151.8" y="313.5">F10</text>
<text x="156.4" y="314.1">NC/IO_L17N_0</text>
<text x="151.7" y="322.7">H11</text>
<text x="151.7" y="318.1">E10</text>
<text x="156.4" y="318.7">NC/IO_L17P_0</text>
<text x="156.4" y="323.3">NC/IO_L18N_0</text>
<text x="151.6" y="327.3">G11</text>
<text x="156.4" y="327.9">NC/IO_L18P_0</text>
<text x="14.3" y="331.8" transform="rotate(-90 14.3 331.8)">4</text>
<text x="151.8" y="332">F12</text>
<text x="156.4" y="332.5">NC/IO_L44N_0</text>
<text x="266" y="331.8" transform="rotate(-90 266 331.8)">4</text>
<text x="151.7" y="336.6">H12</text>
<text x="156.4" y="337.1">NC/IO_L44P_0</text>
<text x="169.7" y="341.2" transform="rotate(-90 169.7 341.2)">VCCO_0</text>
<text x="174.3" y="341.2" transform="rotate(-90 174.3 341.2)">VCCO_0</text>
<text x="179" y="341.2" transform="rotate(-90 179 341.2)">VCCO_0</text>
<text x="183.6" y="341.2" transform="rotate(-90 183.6 341.2)">VCCO_0</text>
<text x="188.2" y="341.2" transform="rotate(-90 188.2 341.2)">VCCO_0</text>
<text x="192.8" y="341.2" transform="rotate(-90 192.8 341.2)">VCCO_0</text>
<text x="197.4" y="341.2" transform="rotate(-90 197.4 341.2)">VCCO_0</text>
<text x="202" y="341.2" transform="rotate(-90 202 341.2)">VCCO_0</text>
<text x="206.7" y="341.2" transform="rotate(-90 206.7 341.2)">VCCO_0</text>
<text x="211.3" y="341.2" transform="rotate(-90 211.3 341.2)">VCCO_0</text>
<text x="109.1" y="345.2" transform="rotate(-90 109.1 345.2)">2</text>
<text x="113.7" y="345.2" transform="rotate(-90 113.7 345.2)">4</text>
<text x="118.3" y="344.7" transform="rotate(-90 118.3 344.7)">6</text>
<text x="123" y="344.7" transform="rotate(-90 123 344.7)">8</text>
<text x="127.6" y="344.7" transform="rotate(-90 127.6 344.7)">10</text>
<text x="169.1" y="346.1" transform="rotate(-90 169.1 346.1)">G14</text>
<text x="173.8" y="346.1" transform="rotate(-90 173.8 346.1)">G10</text>
<text x="178.4" y="345" transform="rotate(-90 178.4 345)">E9</text>
<text x="183" y="345.9" transform="rotate(-90 183 345.9)">E13</text>
<text x="187.6" y="345.9" transform="rotate(-90 187.6 345.9)">E17</text>
<text x="192.2" y="345" transform="rotate(-90 192.2 345)">B4</text>
<text x="196.8" y="345" transform="rotate(-90 196.8 345)">B7</text>
<text x="201.5" y="345.9" transform="rotate(-90 201.5 345.9)">B15</text>
<text x="206.1" y="345.9" transform="rotate(-90 206.1 345.9)">B11</text>
<text x="210.7" y="345.9" transform="rotate(-90 210.7 345.9)">B19</text>
<text x="14.3" y="354.9" transform="rotate(-90 14.3 354.9)">3</text>
<text x="109.1" y="357.9" transform="rotate(-90 109.1 357.9)">1</text>
<text x="113.7" y="357.9" transform="rotate(-90 113.7 357.9)">3</text>
<text x="118.3" y="357.9" transform="rotate(-90 118.3 357.9)">5</text>
<text x="123" y="357.4" transform="rotate(-90 123 357.4)">7</text>
<text x="127.6" y="357.4" transform="rotate(-90 127.6 357.4)">9</text>
<text x="266" y="354.9" transform="rotate(-90 266 354.9)">3</text>
<text x="50.2" y="369.5" transform="rotate(-90 50.2 369.5)">2</text>
<text x="54.8" y="369.5" transform="rotate(-90 54.8 369.5)">4</text>
<text x="59.5" y="369.5" transform="rotate(-90 59.5 369.5)">6</text>
<text x="64.1" y="369.5" transform="rotate(-90 64.1 369.5)">8</text>
<text x="68.7" y="369.5" transform="rotate(-90 68.7 369.5)">10</text>
<text x="73.3" y="369.5" transform="rotate(-90 73.3 369.5)">12</text>
<text x="77.9" y="369.5" transform="rotate(-90 77.9 369.5)">14</text>
<text x="50.8" y="377.8" transform="rotate(-90 50.8 377.8)">Vref/Vref</text>
<text x="69.3" y="376.9" transform="rotate(-90 69.3 376.9)">Din/TDI</text>
<text x="73.9" y="376.5" transform="rotate(-90 73.9 376.5)">NC/NC</text>
<text x="78.5" y="377.2" transform="rotate(-90 78.5 377.2)">INIT/NC</text>
<text x="14.3" y="378" transform="rotate(-90 14.3 378)">2</text>
<text x="55.4" y="380.1" transform="rotate(-90 55.4 380.1)">PROG/TMS</text>
<text x="60" y="379.5" transform="rotate(-90 60 379.5)">CCLK/TCK</text>
<text x="64.7" y="379.2" transform="rotate(-90 64.7 379.2)">Done/TDO</text>
<text x="266" y="378" transform="rotate(-90 266 378)">2</text>
<text x="50.2" y="388.9" transform="rotate(-90 50.2 388.9)">1</text>
<text x="50.8" y="386.2" transform="rotate(-90 50.8 386.2)">GND</text>
<text x="54.8" y="388.9" transform="rotate(-90 54.8 388.9)">3</text>
<text x="55.4" y="386.2" transform="rotate(-90 55.4 386.2)">GND</text>
<text x="59.5" y="388.9" transform="rotate(-90 59.5 388.9)">5</text>
<text x="60" y="386.2" transform="rotate(-90 60 386.2)">GND</text>
<text x="64.1" y="388.9" transform="rotate(-90 64.1 388.9)">7</text>
<text x="64.7" y="386.2" transform="rotate(-90 64.7 386.2)">GND</text>
<text x="68.7" y="388.9" transform="rotate(-90 68.7 388.9)">9</text>
<text x="69.3" y="386.2" transform="rotate(-90 69.3 386.2)">GND</text>
<text x="73.3" y="389.8" transform="rotate(-90 73.3 389.8)">11</text>
<text x="73.9" y="386.2" transform="rotate(-90 73.9 386.2)">GND</text>
<text x="77.9" y="389.8" transform="rotate(-90 77.9 389.8)">13</text>
<text x="78.5" y="386.2" transform="rotate(-90 78.5 386.2)">GND</text>
<text x="14.3" y="401.1" transform="rotate(-90 14.3 401.1)">1</text>
<text x="266" y="401.1" transform="rotate(-90 266 401.1)">1</text>
<text x="24.7" y="411.6" transform="rotate(-90 24.7 411.6)">K</text>
<text x="47.8" y="411.5" transform="rotate(-90 47.8 411.5)">J</text>
<text x="70.9" y="411.3" transform="rotate(-90 70.9 411.3)">I</text>
<text x="94" y="411.6" transform="rotate(-90 94 411.6)">H</text>
<text x="117.1" y="411.7" transform="rotate(-90 117.1 411.7)">G</text>
<text x="140.1" y="411.5" transform="rotate(-90 140.1 411.5)">F</text>
<text x="163.2" y="411.6" transform="rotate(-90 163.2 411.6)">E</text>
<text x="186.3" y="411.6" transform="rotate(-90 186.3 411.6)">D</text>
<text x="209.4" y="411.6" transform="rotate(-90 209.4 411.6)">C</text>
<text x="232.5" y="411.6" transform="rotate(-90 232.5 411.6)">B</text>
<text x="255.6" y="411.6" transform="rotate(-90 255.6 411.6)">A</text>
</g>
</svg>
